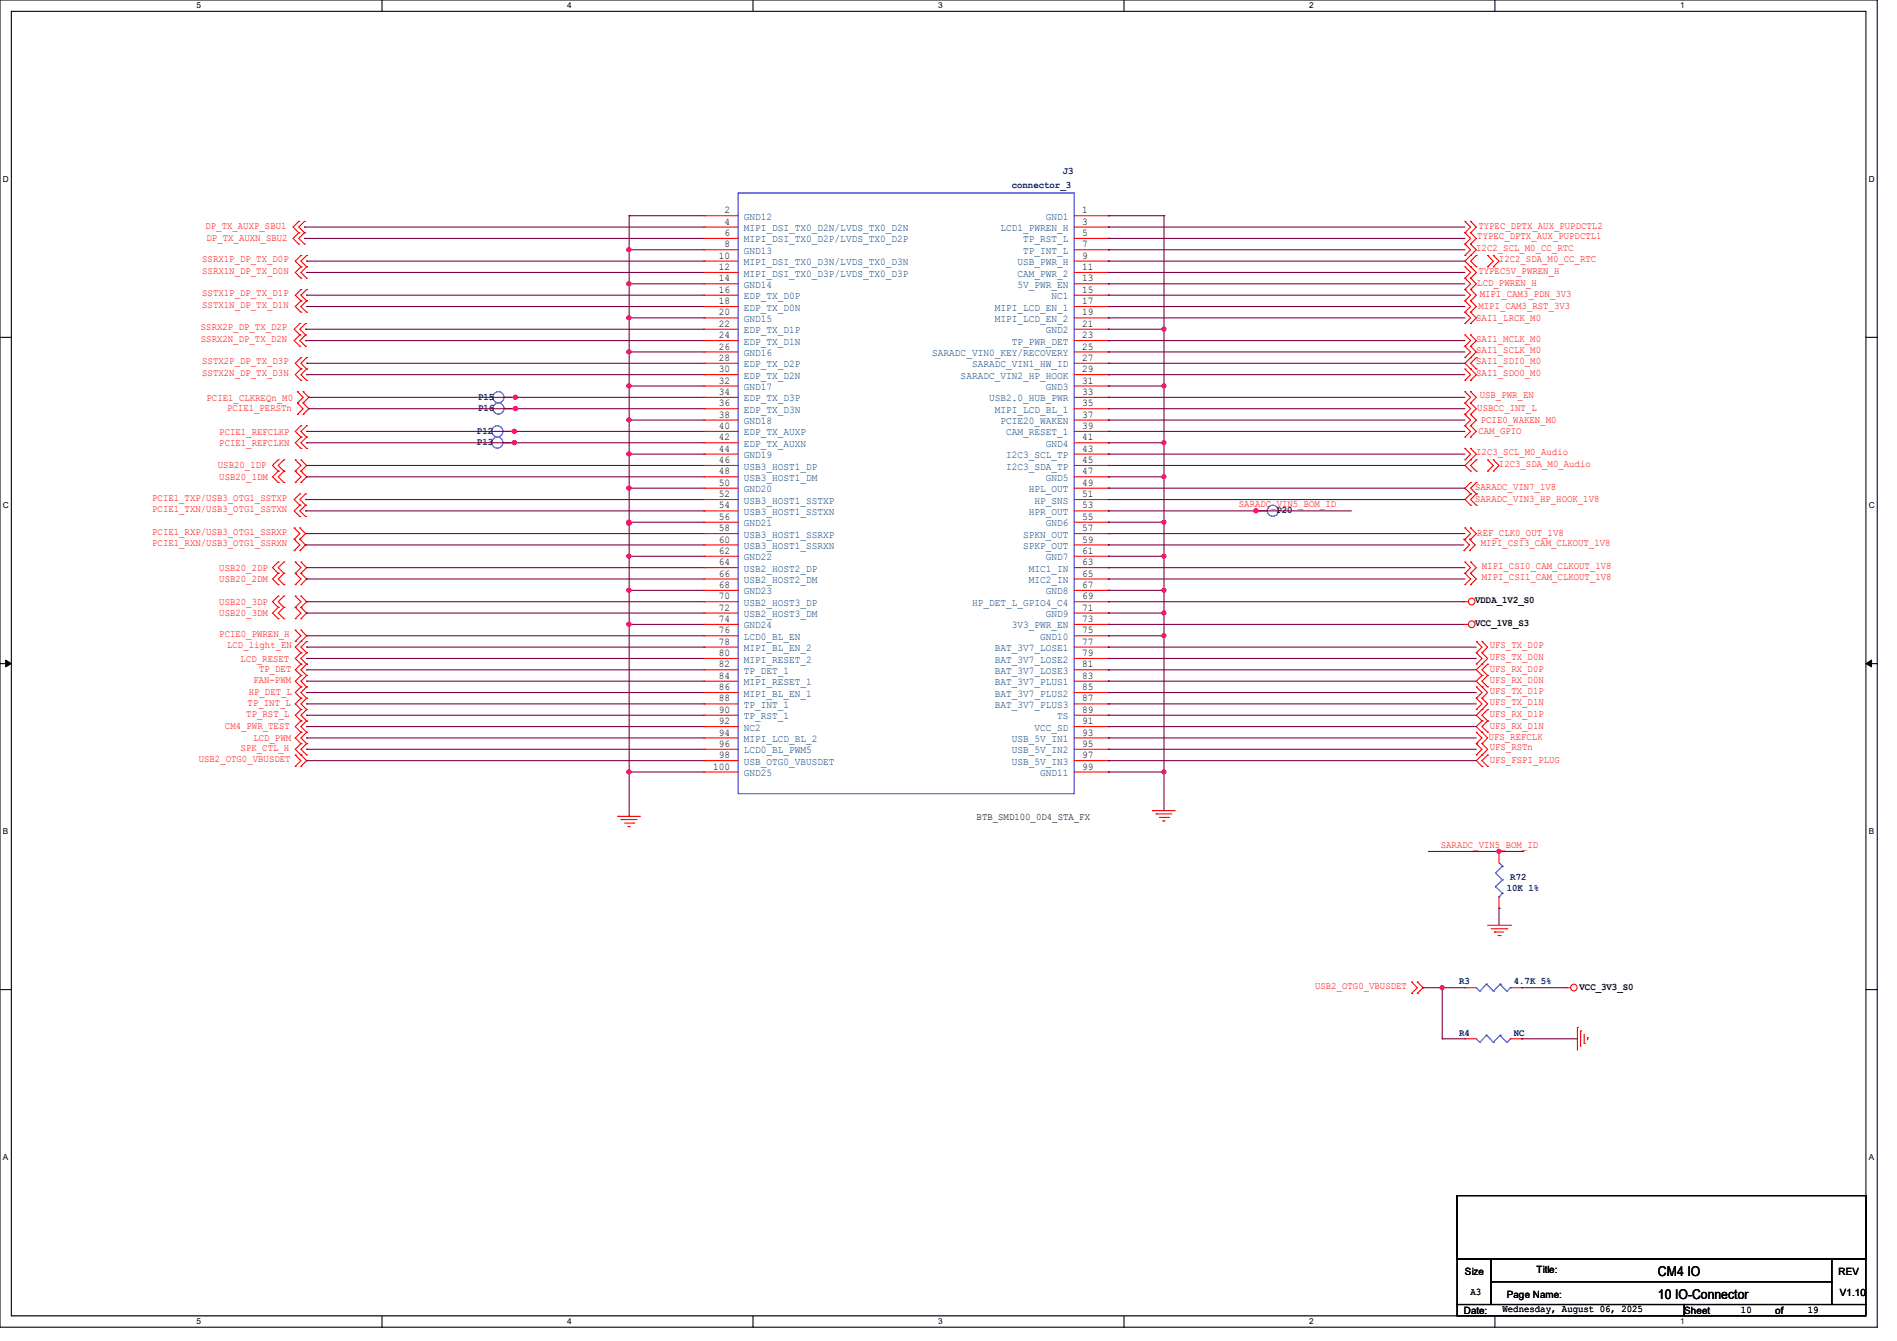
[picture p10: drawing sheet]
<svg xmlns="http://www.w3.org/2000/svg" width="297mm" height="210mm" viewBox="0 0 297 210" stroke-linecap="round" stroke-linejoin="round" font-family="sans-serif">
<path d="M0 0h293.9v207.9h-293.9zM1.8 1.8h290.3v204.3h-290.3z" fill="none" stroke="#000" stroke-width=".17"/>
<g fill="#fff">
<path d="M30.8 .2h.7v1.4h-.7z"/>
<path d="M30.8 206.2h.7v1.4h-.7z"/>
</g>
<path d="M59.8 0v1.8M59.8 206.1v1.8" fill="none" stroke="#000" stroke-width=".17"/>
<g fill="#fff">
<path d="M88.8 .2h.7v1.4h-.7z"/>
<path d="M88.8 206.2h.7v1.4h-.7z"/>
</g>
<path d="M117.9 0v1.8M117.9 206.1v1.8" fill="none" stroke="#000" stroke-width=".17"/>
<g fill="#fff">
<path d="M146.9 .2h.7v1.4h-.7z"/>
<path d="M146.9 206.2h.7v1.4h-.7z"/>
</g>
<path d="M176 0v1.8M176 206.1v1.8" fill="none" stroke="#000" stroke-width=".17"/>
<g fill="#fff">
<path d="M205 .2h.7v1.4h-.7z"/>
<path d="M205 206.2h.7v1.4h-.7z"/>
</g>
<path d="M234.1 0v1.8M234.1 206.1v1.8" fill="none" stroke="#000" stroke-width=".17"/>
<g fill="#fff">
<path d="M263.1 .2h.6v1.4h-.6z"/>
<path d="M263.1 206.2h.6v1.4h-.6z"/>
<path d="M.5 27.3h.9v1.4h-.9z"/>
<path d="M292.6 27.3h.9v1.4h-.9z"/>
<path d="M.5 78.4h.9v1.4h-.9z"/>
<path d="M292.6 78.4h.9v1.4h-.9z"/>
</g>
<path d="M0 52.8h1.8M292.1 52.8h1.8" fill="none" stroke="#000" stroke-width=".17"/>
<g fill="#fff">
<path d="M.5 129.5h.8v1.4h-.8z"/>
<path d="M292.6 129.5h.8v1.4h-.8z"/>
</g>
<path d="M0 103.9h1.8M292.1 103.9h1.8" fill="none" stroke="#000" stroke-width=".17"/>
<path d="M.9 103.4l.9 .5-.9 .5zM292.1 103.9l.9-.5v1z" fill="#000" stroke="#000" stroke-width=".16"/>
<g fill="#fff">
<path d="M.5 180.5h.8v1.4h-.8z"/>
<path d="M292.6 180.5h.8v1.4h-.8z"/>
</g>
<path d="M0 155h1.8M292.1 155h1.8M228.1 187.2h64v10h-64zM228.1 197.2h5.4v7.1h-5.4zM233.5 197.2h53.3v3.5h-53.3zM286.8 197.2h5.3v7.1h-5.3zM228.1 204.3h35.6v1.8h-35.6zM233.5 200.7h53.3v3.6h-53.3zM263.7 204.3h28.4v1.8h-28.4z" fill="none" stroke="#000" stroke-width=".17"/>
<g fill="none" stroke="#f00" stroke-width=".17">
<path d="M46.8 36.4h.1M46.8 34.7h.1M46.8 38.2h.1M46.8 34.7l-.9 .9 .9 .8M46.8 36.4l-.9 .9 .9 .9M47.7 36.4h.1M47.7 34.7h.1M47.7 38.2h.1M47.7 34.7l-.9 .9 .9 .8M47.7 36.4l-.9 .9 .9 .9M110.2 33.8h.1M110.2 35.6h.1"/>
<path d="M110.2 37.3h.1M110.2 39.1h.1M110.2 35.6h5.4M110.2 33.8h5.4M110.2 37.3h5.4M110.2 39.1h5.4M168.2 35.6h5.3M168.2 33.8h5.3M168.2 37.3h5.3M168.2 39.1h5.3M173.5 35.6h.1M173.5 37.3h.1"/>
<path d="M173.5 39.1h.1M173.5 33.8h.1M229.4 36.4h.1M229.4 38.2h.1M229.4 34.7h.1M229.4 36.4l.9 .9-.9 .9M229.4 34.7l.9 .9-.9 .8M229.4 38.2l.9 .9-.9 .9M230.3 36.4h.1M230.3 38.2h.1M230.3 34.7h.1M230.3 36.4l.8 .9-.8 .9"/>
<path d="M230.3 34.7l.8 .9-.8 .8M230.3 38.2l.8 .9-1.7 1.8 1.7 1.8-.8 .9M46.9 52.5h.1M46.9 50.7h.1M46.9 54.2h.1M46.9 50.7l-.8 .9 .8 .9M46.9 52.5l-.8 .8 .8 .9M47.1 57.8h.1M47.1 56h.1M47.1 59.6h.1M47.1 47.1h.1M47.1 45.3h.1"/>
<path d="M47.1 48.9h.1M47.1 41.8h.1M47.1 40h.1M47.1 43.6h.1M47.1 56l-.9 .9 .9 .9M47.1 57.8l-.9 .9 .9 .9M47.1 45.3l-.9 .9 .9 .9M47.1 47.1l-.9 .9 .9 .9M47.1 40l-.9 .9 .9 .9M47.1 41.8l-.9 .9 .9 .9M47.8 52.5h.1M47.8 50.7h.1"/>
<path d="M47.8 54.2h.1M47.8 50.7l-.9 .9 .9 .9M47.8 52.5l-.9 .8 .9 .9M48 57.8h.1M48 56h.1M48 59.6h.1M48 47.1h.1M48 45.3h.1M48 48.9h.1M48 41.8h.1M48 40h.1M48 43.6h.1"/>
<path d="M48 56l-.9 .9 .9 .9M48 57.8l-.9 .9 .9 .9M48 45.3l-.9 .9 .9 .9M48 47.1l-.9 .9 .9 .9M48 40l-.9 .9 .9 .9M48 41.8l-.9 .9 .9 .9M110.2 40.9h.1M110.2 42.7h.1M110.2 44.4h.1M110.2 46.2h.1M110.2 49.8h.1M110.2 51.6h.1"/>
<path d="M110.2 53.3h.1M110.2 55.1h.1M110.2 56.9h.1M110.2 58.7h.1M110.2 48h.1M110.2 40.9h5.4M110.2 42.7h5.4M110.2 44.4h5.4M110.2 46.2h5.4M110.2 48h5.4M110.2 49.8h5.4M110.2 51.6h5.4"/>
<path d="M110.2 53.3h5.4M110.2 55.1h5.4M110.2 56.9h5.4M110.2 58.7h5.4M168.2 40.9h5.3M168.2 42.7h5.3M168.2 44.4h5.3M168.2 46.2h5.3M168.2 48h5.3M168.2 49.8h5.3M168.2 51.6h5.3M168.2 53.3h5.3"/>
<path d="M168.2 55.1h5.3M168.2 56.9h5.3M168.2 58.7h5.3M173.5 40.9h.1M173.5 42.7h.1M173.5 44.4h.1M173.5 46.2h.1M173.5 48h.1M173.5 49.8h.1M173.5 51.6h.1M173.5 53.3h.1M173.5 55.1h.1"/>
<path d="M173.5 56.9h.1M173.5 58.7h.1M229.4 54.2h.1M229.4 56h.1M229.4 57.8h.1M229.4 59.6h.1M229.4 52.5h.1M229.4 48.9h.1M229.4 50.7h.1M229.4 45.3h.1M229.4 43.6h.1M229.4 40h.1"/>
<path d="M229.4 41.8h.1M229.4 47.1h.1M229.4 43.6l.9 .8-.9 .9M229.4 54.2l.9 .9-.9 .9M229.4 57.8l.9 .9-.9 .9M229.4 52.5l.9 .8-.9 .9M229.4 48.9l.9 .9-.9 .9M229.4 41.8l.9 .9-.9 .9M229.4 45.3l.9 .9-.9 .9M229.4 47.1l.9 .9-.9 .9M230.3 40h.1M230.3 41.8h.1"/>
<path d="M230.3 54.2h.1M230.3 56h.1M230.3 57.8h.1M230.3 59.6h.1M230.3 52.5h.1M230.3 48.9h.1M230.3 50.7h.1M230.3 45.3h.1M230.3 43.6h.1M230.3 47.1h.1M230.3 43.6l.8 .8-.8 .9M230.3 54.2l.8 .9-1.7 1.8 1.7 1.8-.8 .9"/>
<path d="M230.3 52.5l.8 .8-.8 .9M230.3 48.9l.8 .9-.8 .9M230.3 45.3l.8 .9-.8 .9M230.3 47.1l.8 .9-.8 .9M231.1 41.8h.1M231.1 40h.1M231.1 57.8h.1M231.1 56h.1M231.1 40l-.8 .9 .8 .9M231.1 56l-.8 .9 .8 .9M232.9 41.8h.1M232.9 40h.1"/>
<path d="M232.9 40l.9 .9-.9 .9M233.8 41.8h.1M233.8 40h.1M233.8 40l.9 .9-.9 .9M43.6 73.8h.1M43.6 72h.1M43.6 75.6h.1M43.6 72l-.9 .9 .9 .9M43.6 73.8l-.9 .9 .9 .9M44.4 73.8h.1M44.4 72h.1M44.4 75.6h.1"/>
<path d="M44.4 72l-.8 .9 .8 .9M44.4 73.8l-.8 .9 .8 .9M46.2 73.8h.1M46.2 72h.1M46.2 75.6h.1M46.2 72l.9 .9-.9 .9M46.2 73.8l.9 .9-.9 .9M46.6 63.1h.1M46.6 61.3h.1M46.6 64.9h.1M46.6 61.3l.9 .9-.9 .9M46.6 63.1l.9 .9-.9 .9"/>
<path d="M46.9 79.1h.1M46.9 77.3h.1M46.9 77.3l-.8 .9 .8 .9M46.9 79.1l-.8 .9 .8 .9M47.1 68.5h.1M47.1 66.7h.1M47.1 70.2h.1M47.1 72h.1M47.1 73.8h.1M47.1 75.6h.1M47.1 66.7l-.9 .9 .9 .9M47.1 68.5l-.9 .8 .9 .9"/>
<path d="M47.1 72l.9 .9-.9 .9M47.1 73.8l.9 .9-.9 .9M47.5 61.3h.1M47.5 63.1h.1M47.5 64.9h.1M47.5 61.3l.8 .9-.8 .9M47.5 63.1l.8 .9-.8 .9M47.8 79.1h.1M47.8 77.3h.1M47.8 77.3l-.9 .9 .9 .9M47.8 79.1l-.9 .9 .9 .9M48 68.5h.1"/>
<path d="M48 66.7h.1M48 70.2h.1M48 66.7l-.9 .9 .9 .9M48 68.5l-.9 .8 .9 .9M78.8 67.6h1.8M78.8 69.3h1.8M79 64h1.7M79 62.2h1.7M80.6 67.6h.1M80.6 69.3h.1M80.7 64h.1M80.7 62.2h.1"/>
<path d="M110.2 60.5h.1M110.2 62.2h.1M110.2 64h.1M110.2 65.8h.1M110.2 67.6h.1M110.2 69.3h.1M110.2 71.1h.1M110.2 72.9h.1M110.2 74.7h.1M110.2 76.5h.1M110.2 78.2h.1M110.2 67.6h5.4"/>
<path d="M110.2 64h5.4M110.2 69.3h5.4M110.2 60.5h5.4M110.2 62.2h5.4M110.2 65.8h5.4M110.2 71.1h5.4M110.2 72.9h5.4M110.2 74.7h5.4M110.2 76.5h5.4M110.2 78.2h5.4M168.2 67.6h5.3M168.2 64h5.3"/>
<path d="M168.2 69.3h5.3M168.2 60.5h5.3M168.2 62.2h5.3M168.2 65.8h5.3M168.2 71.1h5.3M168.2 72.9h5.3M168.2 74.7h5.3M168.2 76.5h5.3M168.2 78.2h5.3M173.5 60.5h.1M173.5 62.2h.1M173.5 64h.1"/>
<path d="M173.5 65.8h.1M173.5 67.6h.1M173.5 69.3h.1M173.5 71.1h.1M173.5 72.9h.1M173.5 74.7h.1M173.5 76.5h.1M173.5 78.2h.1M229.4 63.1h.1M229.4 61.3h.1M229.4 66.7h.1M229.4 64.9h.1"/>
<path d="M229.4 68.5h.1M229.4 72h.1M229.4 70.2h.1M229.4 61.3l.9 .9-.9 .9M229.4 64.9l.9 .9-.9 .9M229.4 63.1l.9 .9-.9 .9M229.4 66.7l.9 .9-.9 .9M229.4 70.2l.9 .9-.9 .9M230.3 63.1h.1M230.3 61.3h.1M230.3 66.7h.1M230.3 64.9h.1"/>
<path d="M230.3 68.5h.1M230.3 77.3h.1M230.3 79.1h.1M230.3 72h.1M230.3 70.2h.1M230.3 73.8h.1M230.3 75.6h.1M230.3 61.3l.8 .9-.8 .9M230.3 64.9l.8 .9-.8 .9M230.3 63.1l.8 .9-.8 .9M230.3 66.7l.8 .9-.8 .9M230.3 77.3l-.9 .9 .9 .9"/>
<path d="M230.3 70.2l.8 .9-1.7 1.8 .9 .9M230.3 75.6l-.9 .9 .9 .8M231.1 79.1h.1M231.1 77.3h.1M231.1 73.8h.1M231.1 72h.1M231.1 75.6h.1M231.1 77.3l-.8 .9 .8 .9M231.1 72l-.8 .9 .8 .9M231.1 75.6l-.8 .9 .8 .8M232.9 73.8h.1M232.9 72h.1"/>
<path d="M232.9 72l.9 .9-.9 .9M233.8 73.8h.1M233.8 72h.1M233.8 72l.9 .9-.9 .9M43.6 88h.1M43.6 89.8h.1M43.6 91.6h.1M43.6 93.3h.1M43.6 95.1h.1M43.6 96.9h.1M43.6 93.3l-.9 .9 .9 .9M43.6 88l-.9 .9 .9 .9"/>
<path d="M43.6 95.1l-.9 .9 .9 .9M43.6 89.8l-.9 .9 .9 .9M44.4 88h.1M44.4 89.8h.1M44.4 91.6h.1M44.4 93.3h.1M44.4 95.1h.1M44.4 96.9h.1M44.4 88l-.8 .9 .8 .9M44.4 93.3l-.8 .9 .8 .9M44.4 89.8l-.8 .9 .8 .9M44.4 95.1l-.8 .9 .8 .9"/>
<path d="M46.1 84.5h.1M46.1 82.7h.1M46.1 86.2h.1M46.1 82.7l.8 .9-.8 .9M46.1 84.5l.8 .8-.8 .9M46.2 88h.1M46.2 89.8h.1M46.2 91.6h.1M46.2 93.3h.1M46.2 95.1h.1M46.2 96.9h.1M46.2 98.7h.1"/>
<path d="M46.2 88l.9 .9-.9 .9M46.2 89.8l.9 .9-.9 .9M46.2 93.3l.9 .9-.9 .9M46.2 95.1l.9 .9-.9 .9M46.2 98.7l.9 .9-.9 .9M46.9 80.9h.1M46.9 82.7h.1M46.9 84.5h.1M46.9 86.2h.1M46.9 82.7l.9 .9-.9 .9M46.9 84.5l.9 .8-.9 .9M47.1 89.8h.1"/>
<path d="M47.1 88h.1M47.1 91.6h.1M47.1 95.1h.1M47.1 93.3h.1M47.1 96.9h.1M47.1 98.7h.1M47.1 98.7l.9 .9-1.8 1.7 .9 .9M47.1 88l.9 .9-.9 .9M47.1 89.8l.9 .9-.9 .9M47.1 95.1l.9 .9-.9 .9M47.1 93.3l.9 .9-.9 .9M47.8 80.9h.1"/>
<path d="M110.2 80h.1M110.2 81.8h.1M110.2 83.6h.1M110.2 85.3h.1M110.2 87.1h.1M110.2 88.9h.1M110.2 90.7h.1M110.2 92.5h.1M110.2 94.2h.1M110.2 96h.1M110.2 97.8h.1M110.2 99.6h.1"/>
<path d="M110.2 97.8h5.4M110.2 94.2h5.4M110.2 80h5.4M110.2 81.8h5.4M110.2 83.6h5.4M110.2 85.3h5.4M110.2 87.1h5.4M110.2 88.9h5.4M110.2 90.7h5.4M110.2 92.5h5.4M110.2 96h5.4M110.2 99.6h5.4"/>
<path d="M168.2 97.8h5.3M168.2 94.2h5.3M168.2 80h5.3M168.2 81.8h5.3M168.2 83.6h5.3M168.2 85.3h5.3M168.2 87.1h5.3M168.2 88.9h5.3M168.2 90.7h5.3M168.2 92.5h5.3M168.2 96h5.3M168.2 99.6h5.3"/>
<path d="M173.5 80h.1M173.5 81.8h.1M173.5 83.6h.1M173.5 85.3h.1M173.5 87.1h.1M173.5 88.9h.1M173.5 90.7h.1M173.5 92.5h.1M173.5 94.2h.1M173.5 96h.1M173.5 97.8h.1M173.5 99.6h.1"/>
<path d="M196.6 80h.1M196.6 80h1.8M229.2 97.8h.1M229.2 94.2h.1M229.2 86.2h.1M229.2 84.5h.1M229.2 97.8h.7M229.2 94.2h.7M229.2 84.5l.9 .8-.9 .9M229.4 89.8h.1M229.4 88h.1M229.4 91.6h.1"/>
<path d="M229.4 84.5h.1M229.4 82.7h.1M229.4 88l.9 .9-.9 .9M229.4 89.8l.9 .9-.9 .9M229.4 82.7l.9 .9-.9 .9M230.1 86.2h.1M230.1 84.5h.1M230.1 84.5l.9 .8-.9 .9M230.3 89.8h.1M230.3 88h.1M230.3 91.6h.1M230.3 84.5h.1"/>
<path d="M230.3 82.7h.1M230.3 88l.8 .9-.8 .9M230.3 89.8l.8 .9-.8 .9M230.3 82.7l.8 .9-.8 .9M46.2 118.2h.1M46.2 100.5h.1M46.2 118.2l.9 .9-.9 .9M47.1 102.2h.1M47.1 100.5h.1M47.1 118.2h.1M47.1 112.9h.1M47.1 111.1h.1"/>
<path d="M47.1 104h.1M47.1 116.5h.1M47.1 114.7h.1M47.1 109.3h.1M47.1 105.8h.1M47.1 107.6h.1M47.1 116.5l-.9 .8 1.8 1.8-.9 .9M47.1 111.1l-.9 .9 .9 .9M47.1 102.2l-.9 .9 .9 .9M47.1 114.7l-.9 .9 .9 .9M47.1 109.3l-.9 .9 .9 .9M47.1 104l-.9 .9 .9 .9"/>
<path d="M47.1 105.8l-.9 .9 .9 .9M47.1 112.9l-.9 .9 .9 .9M47.1 107.6l-.9 .9 .9 .8M48 102.2h.1M48 100.5h.1M48 112.9h.1M48 111.1h.1M48 104h.1M48 116.5h.1M48 114.7h.1M48 109.3h.1M48 118.2h.1"/>
<path d="M48 105.8h.1M48 107.6h.1M48 100.5l-.9 .8 .9 .9M48 111.1l-.9 .9 .9 .9M48 102.2l-.9 .9 .9 .9M48 114.7l-.9 .9 .9 .9M48 109.3l-.9 .9 .9 .9M48 116.5l-.9 .8 .9 .9M48 104l-.9 .9 .9 .9M48 105.8l-.9 .9 .9 .9M48 112.9l-.9 .9 .9 .9M48 107.6l-.9 .9 .9 .8"/>
<path d="M110.2 101.3h.1M110.2 103.1h.1M110.2 104.9h.1M110.2 106.7h.1M110.2 108.5h.1M110.2 110.2h.1M110.2 112h.1M110.2 113.8h.1M110.2 115.6h.1M110.2 117.3h.1M110.2 119.1h.1M110.2 101.3h5.4"/>
<path d="M110.2 103.1h5.4M110.2 104.9h5.4M110.2 106.7h5.4M110.2 108.5h5.4M110.2 110.2h5.4M110.2 112h5.4M110.2 113.8h5.4M110.2 115.6h5.4M110.2 117.3h5.4M110.2 119.1h5.4M168.2 101.3h5.3M168.2 103.1h5.3"/>
<path d="M168.2 104.9h5.3M168.2 106.7h5.3M168.2 108.5h5.3M168.2 110.2h5.3M168.2 112h5.3M168.2 113.8h5.3M168.2 115.6h5.3M168.2 117.3h5.3M168.2 119.1h5.3M173.5 101.3h.1M173.5 103.1h.1M173.5 104.9h.1"/>
<path d="M173.5 106.7h.1M173.5 108.5h.1M173.5 110.2h.1M173.5 112h.1M173.5 113.8h.1M173.5 115.6h.1M173.5 117.3h.1M173.5 119.1h.1M231.1 102.2h.1M231.1 100.5h.1M231.1 104h.1M231.1 109.3h.1"/>
<path d="M231.1 107.6h.1M231.1 111.1h.1M231.1 118.2h.1M231.1 116.5h.1M231.1 114.7h.1M231.1 100.5l.9 .8-.9 .9M231.1 102.2l.9 .9-.9 .9M231.1 107.6l.9 .9-.9 .8M231.1 109.3l.9 .9-.9 .9M231.1 116.5l.9 .8-.9 .9M231.1 114.7l.9 .9-.9 .9M232 102.2h.1"/>
<path d="M232 100.5h.1M232 104h.1M232 105.8h.1M232 109.3h.1M232 107.6h.1M232 111.1h.1M232 112.9h.1M232 114.7h.1M232 118.2h.1M232 116.5h.1M232 100.5l.9 .8-.9 .9M232 102.2l.9 .9-1.8 1.8 .9 .9"/>
<path d="M232 105.8l-.9 .9 1.8 1.8-.9 .8M232 109.3l.9 .9-1.8 1.8 .9 .9M232 112.9l-.9 .9 1.8 1.8-.9 .9M232 116.5l.9 .8-1.8 1.8 .9 .9M232.9 105.8h.1M232.9 104h.1M232.9 107.6h.1M232.9 112.9h.1M232.9 111.1h.1M232.9 114.7h.1M232.9 118.2h.1M232.9 104l-.9 .9 .9 .9"/>
<path d="M232.9 105.8l-.9 .9 .9 .9M232.9 111.1l-.9 .9 .9 .9M232.9 112.9l-.9 .9 .9 .9M232.9 118.2l-.9 .9 .9 .9M46.2 120h.1M47.1 120h.1M96.7 127.8h.1M96.7 127.8h3.6M97.2 128.4h.1M97.2 128.4h2.5M97.8 128.9h1.4M98.3 129.5h.1"/>
<path d="M98.3 129.5h.4M99.2 128.9h.1M110.2 120.9h.1M110.2 120.9h5.4M168.2 120.9h5.3M173.5 120.9h.1M180.5 127h.1M180.5 127h3.5M181 127.5h.1M181 127.5h2.5M181.5 128h1.5M182.1 128.6h.1"/>
<path d="M182.1 128.6h.3M183 128h.1M232 120h.1M232.9 120h.1M234.7 133.3h.1M234.7 133.3v1.8M221 155.6h.1M221 153.8h.1M221 153.8l.9 .9-.9 .9M221.9 153.8h.1M221.9 155.6h.1M221.9 153.8l.9 .9-.9 .9"/>
<path d="M229.4 154.7h.1M229.4 154.7h1.7M232.9 144.9h3.6M233.5 145.5h2.4M234 146h.1M234 146h1.4M234.5 146.5h.4M234.7 142.2h.1M234.7 140.5v1.7M234.9 146.5h.1M235.9 145.5h.1M236.5 144.9h.1"/>
<path d="M236.5 154.7h1.8M238.3 154.7h.1M245.2 154.7h.1M245.2 154.7h.7M229.4 162.7h.1M229.4 162.7h1.7M236.5 162.7h1.8M238.3 162.7h.1M247 160.9h.1M247 160.9v3.6M247.5 161.5h.1M247.5 161.5v2.4"/>
<path d="M248 163.4h.1M248 162v1.4M248.6 162.5h.1M248.6 162.5v.4"/>
<circle cx="230.4" cy="94.2" r=".52"/>
<circle cx="230.4" cy="97.8" r=".52"/>
<circle cx="246.4" cy="154.7" r=".52"/>
</g>
<g fill="none" stroke="#00f" stroke-width=".17">
<path d="M115.6 30.2h52.6v94.1h-52.6zM234.1 136.7h.1M234.1 138.9h.1M234.1 136.7l1.1 1.1M234.1 138.9l1.1 1M234.7 135.1l.5 .6M235.2 135.7h.1M235.2 137.8h.1M235.2 139.9h.1M235.2 135.7l-1.1 1M235.2 137.8l-1.1 1.1M235.2 139.9l-.5 .6"/>
<path d="M231.1 154.7l.6 .5M231.7 155.2h.1M232.7 154.1h.1M232.7 154.1l-1 1.1M232.7 154.1l1.1 1.1M233.8 155.2h.1M234.7 140.5h.1M234.9 154.1h.1M234.9 154.1l-1.1 1.1M234.9 154.1l1 1.1M235.9 155.2h.1M236.5 154.7h.1"/>
<path d="M236.5 154.7l-.6 .5M231.1 162.7l.6 .5M231.7 163.2h.1M232.7 162.1h.1M232.7 162.1l-1 1.1M232.7 162.1l1.1 1.1M233.8 163.2h.1M234.9 162.1h.1M234.9 162.1l-1.1 1.1M234.9 162.1l1 1.1M235.9 163.2h.1M236.5 162.7h.1"/>
<path d="M236.5 162.7l-.6 .5"/>
<circle cx="77.9" cy="67.5" r=".87"/>
<circle cx="77.9" cy="69.3" r=".87"/>
<circle cx="78" cy="64" r=".87"/>
<circle cx="78" cy="62.2" r=".87"/>
<circle cx="199.3" cy="80" r=".87"/>
</g>
<g fill="none" stroke="#800040" stroke-width=".17">
<path d="M47.7 35.6h.1M47.7 37.3h.1M47.7 37.3h62.5M47.7 35.6h62.5M98.5 33.8h.1M98.5 39.1h.1M98.5 33.8v94M98.5 39.1h11.7M98.5 33.8h11.7M173.5 39.1h.1M173.5 37.3h.1M173.5 35.6h.1"/>
<path d="M173.5 33.8h.1M173.5 39.1h55.9M173.5 37.3h55.9M173.5 35.6h55.9M173.5 33.8h8.7M182.2 33.8h.1M182.2 33.8v93.2M47.8 51.6h.1M47.8 53.3h.1M47.8 51.6h62.4M47.8 53.3h62.4M48 40.9h.1"/>
<path d="M48 42.7h.1M48 46.2h.1M48 48h.1M48 56.9h.1M48 58.7h.1M48 42.7h62.2M48 56.9h62.2M48 48h62.2M48 40.9h62.2M48 46.2h62.2M48 58.7h62.2M98.5 44.4h.1"/>
<path d="M98.5 49.8h.1M98.5 55.1h.1M98.5 44.4h11.7M98.5 55.1h11.7M98.5 49.8h11.7M173.5 42.7h.1M173.5 44.4h.1M173.5 56.9h.1M173.5 55.1h.1M173.5 49.8h.1M173.5 48h.1M173.5 51.6h.1"/>
<path d="M173.5 58.7h.1M173.5 53.3h.1M173.5 46.2h.1M173.5 40.9h.1M173.5 42.7h55.9M173.5 44.4h55.9M173.5 56.9h55.9M173.5 55.1h55.9M173.5 49.8h55.9M173.5 48h55.9M173.5 40.9h55.9M173.5 46.2h55.9"/>
<path d="M173.5 51.6h8.7M173.5 53.3h55.9M173.5 58.7h55.9M182.2 51.6h.1M47.8 78.2h.1M47.8 78.2h62.4M48 72.9h.1M48 74.7h.1M48 67.6h.1M48 69.3h.1M48 67.6h62.2M48 72.9h62.2"/>
<path d="M48 69.3h62.2M48 74.7h62.2M48.3 62.2h.1M48.3 64h.1M48.3 64h61.9M48.3 62.2h61.9M80.6 67.6h.1M80.6 69.3h.1M80.7 62.2h.1M80.7 64h.1M98.5 71.1h.1M98.5 60.5h.1"/>
<path d="M98.5 65.8h.1M98.5 76.5h.1M98.5 65.8h11.7M98.5 76.5h11.7M98.5 60.5h11.7M98.5 71.1h11.7M173.5 64h.1M173.5 65.8h.1M173.5 67.6h.1M173.5 72.9h.1M173.5 76.5h.1M173.5 60.5h.1"/>
<path d="M173.5 69.3h.1M173.5 74.7h.1M173.5 78.2h.1M173.5 62.2h.1M173.5 71.1h.1M173.5 64h55.9M173.5 65.8h55.9M173.5 67.6h55.9M173.5 72.9h55.9M173.5 76.5h55.9M173.5 60.5h8.7M173.5 69.3h8.7"/>
<path d="M173.5 71.1h55.9M173.5 74.7h8.7M173.5 78.2h55.9M173.5 62.2h55.9M182.2 69.3h.1M182.2 74.7h.1M182.2 60.5h.1M47.8 80h.1M47.8 83.6h.1M47.8 85.3h.1M47.8 80h62.4M47.8 83.6h62.4"/>
<path d="M47.8 85.3h62.4M48 94.2h.1M48 96h.1M48 99.6h.1M48 88.9h.1M48 90.7h.1M48 88.9h62.2M48 90.7h62.2M48 94.2h62.2M48 96h62.2M48 99.6h62.2M98.3 82h.1"/>
<path d="M98.3 82h.2M98.5 97.8h.1M98.5 81.8h.1M98.5 87.1h.1M98.5 92.5h.1M98.5 82h.1M98.5 81.8h11.7M98.5 87.1h11.7M98.5 92.5h11.7M98.5 97.8h11.7M173.5 83.6h.1M173.5 88.9h.1"/>
<path d="M173.5 90.7h.1M173.5 81.8h.1M173.5 87.1h.1M173.5 92.5h.1M173.5 96h.1M173.5 99.6h.1M173.5 97.8h.1M173.5 94.2h.1M173.5 85.3h.1M173.5 80h.1M173.5 80h38.1M173.5 83.6h55.9"/>
<path d="M173.5 88.9h55.9M173.5 90.7h55.9M173.5 81.8h8.7M173.5 85.3h55.7M173.5 87.1h8.7M173.5 92.5h8.7M173.5 94.2h55.7M173.5 96h8.7M173.5 97.8h55.7M173.5 99.6h8.7M182.2 96h.1M182.2 81.8h.1"/>
<path d="M182.2 87.1h.1M182.2 92.5h.1M182.2 99.6h.1M196.6 80h.1M48 115.6h.1M48 119.1h.1M48 104.9h.1M48 108.5h.1M48 106.7h.1M48 117.3h.1M48 113.8h.1M48 101.3h.1"/>
<path d="M48 103.1h.1M48 110.2h.1M48 112h.1M48 115.6h62.2M48 119.1h62.2M48 104.9h62.2M48 108.5h62.2M48 106.7h62.2M48 117.3h62.2M48 113.8h62.2M48 110.2h62.2M48 103.1h62.2"/>
<path d="M48 101.3h62.2M48 112h62.2M173.5 119.1h.1M173.5 110.2h.1M173.5 106.7h.1M173.5 103.1h.1M173.5 101.3h.1M173.5 104.9h.1M173.5 108.5h.1M173.5 117.3h.1M173.5 112h.1M173.5 113.8h.1"/>
<path d="M173.5 115.6h.1M173.5 115.6h57.6M173.5 119.1h57.6M173.5 104.9h57.6M173.5 108.5h57.6M173.5 106.7h57.6M173.5 117.3h57.6M173.5 113.8h57.6M173.5 110.2h57.6M173.5 103.1h57.6M173.5 101.3h57.6M173.5 112h57.6"/>
<path d="M98.5 120.9h.1M98.5 120.9h11.7M173.5 120.9h.1M173.5 120.9h8.7M182.2 120.9h.1M223.7 133.3h.1M223.7 133.3h14.9M234.7 133.3h.1M222.8 154.7h.1M222.8 154.7h6.6M225.8 154.7h.1M225.8 154.7v8"/>
<path d="M234.7 142.2h.1M234.7 142.2v2.7M238.3 154.7h.1M238.3 154.7h6.9M225.8 162.7h.1M225.8 162.7h3.6M238.3 162.7h.1M238.3 162.7h8.7"/>
</g>
<g fill="#f0f" stroke="#f0f" stroke-width=".17">
<circle cx="182.2" cy="60.4" r=".32"/>
<circle cx="182.2" cy="51.5" r=".32"/>
<circle cx="98.5" cy="120.9" r=".33"/>
<circle cx="98.5" cy="97.8" r=".33"/>
<circle cx="98.5" cy="44.4" r=".33"/>
<circle cx="98.5" cy="39.1" r=".33"/>
<circle cx="98.5" cy="55.1" r=".33"/>
<circle cx="98.5" cy="49.8" r=".33"/>
<circle cx="98.5" cy="60.4" r=".33"/>
<circle cx="98.5" cy="71.1" r=".33"/>
<circle cx="98.5" cy="65.8" r=".33"/>
<circle cx="98.5" cy="81.8" r=".33"/>
<circle cx="98.5" cy="76.4" r=".33"/>
<circle cx="98.5" cy="87.1" r=".33"/>
<circle cx="182.2" cy="87.1" r=".32"/>
<circle cx="182.2" cy="96" r=".32"/>
<circle cx="182.2" cy="92.4" r=".32"/>
<circle cx="182.2" cy="120.9" r=".32"/>
<circle cx="182.2" cy="99.5" r=".32"/>
<circle cx="98.5" cy="82" r=".33"/>
<circle cx="80.5" cy="67.5" r=".33"/>
<circle cx="80.5" cy="69.3" r=".33"/>
<circle cx="98.5" cy="92.4" r=".33"/>
<circle cx="182.2" cy="81.8" r=".32"/>
<circle cx="182.2" cy="74.7" r=".32"/>
<circle cx="182.2" cy="69.3" r=".32"/>
<circle cx="80.7" cy="62.2" r=".33"/>
<circle cx="80.7" cy="64" r=".33"/>
<circle cx="196.6" cy="80" r=".33"/>
<circle cx="225.8" cy="154.7" r=".32"/>
<circle cx="234.7" cy="133.3" r=".32"/>
</g>
<g font-size="2.1">
<text x="259.6" y="203.4">10 IO-Connector</text>
<text x="259.6" y="199.9">CM4 IO</text>
</g>
<g font-size="1.6" fill="#000080">
<text x="158.4" y="29.4">connector_3</text>
<text x="166.4" y="27.2">J3</text>
<text x="74.8" y="64.4">P16</text>
<text x="74.8" y="62.6">P15</text>
<text x="74.7" y="67.9">P12</text>
<text x="74.7" y="69.7">P13</text>
<text x="199.9" y="80.4">P20</text>
<text x="236.5" y="137.8">R72</text>
<text x="235.9" y="139.6">10K 1%</text>
<text x="228.5" y="154.2">R3</text>
<text x="237" y="154.2">4.7K 5%</text>
<text x="228.5" y="162.2">R4</text>
<text x="237" y="162.2">NC</text>
</g>
<g font-size="1.6" fill="#f00">
<text x="32.2" y="35.9">DP_TX_AUXP_SBU1</text>
<text x="231.5" y="35.9">TYPEC_DPTX_AUX_PUPDCTL2</text>
<text x="31.7" y="41.1">SSRX1P_DP_TX_D0P</text>
<text x="32.3" y="37.7">DP_TX_AUXN_SBU2</text>
<text x="231.1" y="39.3">I2C2_SCL_M0_CC_RTC</text>
<text x="231.3" y="37.5">TYPEC_DPTX_AUX_PUPDCTL1</text>
<text x="234.7" y="41.1">I2C2_SDA_M0_CC_RTC</text>
<text x="31.7" y="46.4">SSTX1P_DP_TX_D1P</text>
<text x="31.7" y="42.8">SSRX1N_DP_TX_D0N</text>
<text x="231.3" y="44.8">LCD_PWREN_H</text>
<text x="231.5" y="42.8">TYPEC5V_PWREN_H</text>
<text x="231.7" y="46.6">MIPI_CAM3_PDN_3V3</text>
<text x="31.5" y="51.7">SSRX2P_DP_TX_D2P</text>
<text x="31.5" y="53.5">SSRX2N_DP_TX_D2N</text>
<text x="31.7" y="48.2">SSTX1N_DP_TX_D1N</text>
<text x="231.1" y="53.5">SAI1_MCLK_M0</text>
<text x="231.1" y="50.3">SAI1_LRCK_M0</text>
<text x="231.5" y="48.3">MIPI_CAM3_RST_3V3</text>
<text x="31.7" y="57.1">SSTX2P_DP_TX_D3P</text>
<text x="31.7" y="58.8">SSTX2N_DP_TX_D3N</text>
<text x="231.1" y="55.3">SAI1_SCLK_M0</text>
<text x="231.1" y="58.8">SAI1_SDO0_M0</text>
<text x="231.1" y="57.1">SAI1_SDI0_M0</text>
<text x="32.3" y="62.7">PCIE1_CLKREQn_M0</text>
<text x="35.6" y="64.3">PCIE1_PERSTn</text>
<text x="231.3" y="64.3">USBCC_INT_L</text>
<text x="231.7" y="62.4">USB_PWR_EN</text>
<text x="34.3" y="68.1">PCIE1_REFCLKP</text>
<text x="34.3" y="69.8">PCIE1_REFCLKN</text>
<text x="231.1" y="71.3">I2C3_SCL_M0_Audio</text>
<text x="231.5" y="67.9">CAM_GPIO</text>
<text x="231.9" y="66.3">PCIE0_WAKEN_M0</text>
<text x="34.1" y="73.2">USB20_1DP</text>
<text x="34.3" y="75.2">USB20_1DM</text>
<text x="231" y="76.8">SARADC_VIN7_1V8</text>
<text x="234.7" y="73.1">I2C3_SDA_M0_Audio</text>
<text x="23.8" y="78.4">PCIE1_TXP/USB3_OTG1_SSTXP</text>
<text x="23.8" y="80.2">PCIE1_TXN/USB3_OTG1_SSTXN</text>
<text x="23.8" y="83.7">PCIE1_RXP/USB3_OTG1_SSRXP</text>
<text x="194" y="79.5">SARADC_VIN5_BOM_ID</text>
<text x="231" y="78.6">SARADC_VIN3_HP_HOOK_1V8</text>
<text x="231.3" y="83.9">REF_CLK0_OUT_1V8</text>
<text x="23.8" y="85.5">PCIE1_RXN/USB3_OTG1_SSRXN</text>
<text x="34.3" y="89.4">USB20_2DP</text>
<text x="231.9" y="85.5">MIPI_CSI3_CAM_CLKOUT_1V8</text>
<text x="232" y="89.1">MIPI_CSI0_CAM_CLKOUT_1V8</text>
<text x="34.3" y="91.2">USB20_2DM</text>
<text x="34.3" y="94.7">USB20_3DP</text>
<text x="232" y="90.8">MIPI_CSI1_CAM_CLKOUT_1V8</text>
<text x="34.3" y="96.5">USB20_3DM</text>
<text x="34.3" y="99.7">PCIE0_PWREN_H</text>
<text x="35.6" y="101.5">LCD_light_EN</text>
<text x="233.3" y="101.5">UFS_TX_D0P</text>
<text x="37.7" y="103.6">LCD_RESET</text>
<text x="39.7" y="107">FAN-PWM</text>
<text x="40.6" y="105.2">TP_DET</text>
<text x="233.3" y="105.2">UFS_RX_D0P</text>
<text x="233.3" y="103.3">UFS_TX_D0N</text>
<text x="233.3" y="107">UFS_RX_D0N</text>
<text x="38.6" y="112.3">TP_RST_L</text>
<text x="38.8" y="110.6">TP_INT_L</text>
<text x="38.9" y="108.8">HP_DET_L</text>
<text x="233.3" y="108.6">UFS_TX_D1P</text>
<text x="233.3" y="110.4">UFS_TX_D1N</text>
<text x="233.3" y="112.3">UFS_RX_D1P</text>
<text x="31.1" y="119.3">USB2_OTG0_VBUSDET</text>
<text x="35.2" y="114.1">CM4_PWR_TEST</text>
<text x="37.7" y="117.7">SPK_CTL_H</text>
<text x="39.7" y="116.1">LCD_PWM</text>
<text x="233.1" y="115.9">UFS_REFCLK</text>
<text x="233.3" y="114.1">UFS_RX_D1N</text>
<text x="233.3" y="117.5">UFS_RSTn</text>
<text x="233.3" y="119.5">UFS_FSPI_PLUG</text>
<text x="225.6" y="132.8">SARADC_VIN5_BOM_ID</text>
<text x="205.9" y="154.9">USB2_OTG0_VBUSDET</text>
</g>
<g font-size="1.6">
<text x="113.5" y="33.4">2</text>
<text x="113.5" y="35.2">4</text>
<text x="169.4" y="35.2">3</text>
<text x="169.4" y="33.4">1</text>
<text x="112.6" y="40.5">10</text>
<text x="113.5" y="37">6</text>
<text x="113.5" y="38.7">8</text>
<text x="169.4" y="37">5</text>
<text x="169.4" y="38.7">7</text>
<text x="169.4" y="40.5">9</text>
<text x="112.6" y="42.3">12</text>
<text x="112.6" y="44.1">14</text>
<text x="112.6" y="45.8">16</text>
<text x="112.6" y="47.6">18</text>
<text x="169.4" y="42.3">11</text>
<text x="169.4" y="44.1">13</text>
<text x="169.4" y="45.8">15</text>
<text x="169.4" y="47.6">17</text>
<text x="112.6" y="49.4">20</text>
<text x="112.6" y="51.2">22</text>
<text x="112.6" y="53">24</text>
<text x="169.4" y="49.4">19</text>
<text x="169.4" y="51.2">21</text>
<text x="169.4" y="53">23</text>
<text x="112.6" y="54.7">26</text>
<text x="112.6" y="56.5">28</text>
<text x="112.6" y="58.3">30</text>
<text x="169.4" y="54.7">25</text>
<text x="169.4" y="56.5">27</text>
<text x="169.4" y="58.3">29</text>
<text x="112.6" y="60.1">32</text>
<text x="112.6" y="61.8">34</text>
<text x="112.6" y="63.6">36</text>
<text x="112.6" y="65.4">38</text>
<text x="169.4" y="60.1">31</text>
<text x="169.4" y="61.8">33</text>
<text x="169.4" y="63.6">35</text>
<text x="169.4" y="65.4">37</text>
<text x="112.6" y="67.2">40</text>
<text x="112.6" y="69">42</text>
<text x="112.6" y="70.7">44</text>
<text x="169.4" y="67.2">39</text>
<text x="169.4" y="69">41</text>
<text x="169.4" y="70.7">43</text>
<text x="112.6" y="72.5">46</text>
<text x="112.6" y="74.3">48</text>
<text x="112.6" y="76.1">50</text>
<text x="112.6" y="77.9">52</text>
<text x="169.4" y="72.5">45</text>
<text x="169.4" y="74.3">47</text>
<text x="169.4" y="76.1">49</text>
<text x="169.4" y="77.9">51</text>
<text x="112.6" y="79.6">54</text>
<text x="112.6" y="81.4">56</text>
<text x="112.6" y="83.2">58</text>
<text x="169.4" y="79.6">53</text>
<text x="169.4" y="81.4">55</text>
<text x="169.4" y="83.2">57</text>
<text x="112.6" y="85">60</text>
<text x="112.6" y="86.7">62</text>
<text x="112.6" y="88.5">64</text>
<text x="169.4" y="85">59</text>
<text x="169.4" y="86.7">61</text>
<text x="169.4" y="88.5">63</text>
<text x="112.6" y="90.3">66</text>
<text x="112.6" y="92.1">68</text>
<text x="112.6" y="93.9">70</text>
<text x="112.6" y="95.6">72</text>
<text x="169.4" y="90.3">65</text>
<text x="169.4" y="92.1">67</text>
<text x="169.4" y="93.9">69</text>
<text x="169.4" y="95.6">71</text>
<text x="231" y="94.4">VDDA_1V2_S0</text>
<text x="112.6" y="97.4">74</text>
<text x="112.6" y="99.2">76</text>
<text x="112.6" y="101">78</text>
<text x="169.4" y="97.4">73</text>
<text x="169.4" y="99.2">75</text>
<text x="169.4" y="101">77</text>
<text x="231" y="98">VCC_1V8_S3</text>
<text x="112.6" y="102.7">80</text>
<text x="112.6" y="104.5">82</text>
<text x="112.6" y="106.3">84</text>
<text x="169.4" y="102.7">79</text>
<text x="169.4" y="104.5">81</text>
<text x="169.4" y="106.3">83</text>
<text x="112.6" y="108.1">86</text>
<text x="112.6" y="109.9">88</text>
<text x="112.6" y="111.6">90</text>
<text x="112.6" y="113.4">92</text>
<text x="169.4" y="108.1">85</text>
<text x="169.4" y="109.9">87</text>
<text x="169.4" y="111.6">89</text>
<text x="169.4" y="113.4">91</text>
<text x="112.6" y="115.2">94</text>
<text x="112.6" y="117">96</text>
<text x="112.6" y="118.7">98</text>
<text x="169.4" y="115.2">93</text>
<text x="169.4" y="117">95</text>
<text x="169.4" y="118.7">97</text>
<text x="111.7" y="120.5">100</text>
<text x="169.4" y="120.5">99</text>
<text x="152.9" y="128.4">BTB_SMD100_0D4_STA_FX</text>
<text x="247.3" y="155.1">VCC_3V3_S0</text>
<text x="229.4" y="199.7">Size</text>
<text x="230.2" y="202.9">A3</text>
<text x="235.9" y="203.2">Page Name:</text>
<text x="240.6" y="199.3">Title:</text>
<text x="287.9" y="199.7">REV</text>
<text x="288" y="202.9">V1.10</text>
<text x="229.2" y="205.7">Date:</text>
<text x="235.2" y="205.5">Wednesday, August 06, 2025</text>
<text x="263.7" y="205.7">Sheet</text>
<text x="272.6" y="205.7">10</text>
<text x="277.9" y="205.7">of</text>
<text x="283" y="205.7">19</text>
</g>
<g font-size="1.6" fill="#004080">
<text x="116.5" y="34.4">GND12</text>
<text x="163.7" y="34.4">GND1</text>
<text x="116.5" y="36.2">MIPI_DSI_TX0_D2N/LVDS_TX0_D2N</text>
<text x="116.5" y="38">MIPI_DSI_TX0_D2P/LVDS_TX0_D2P</text>
<text x="116.5" y="39.8">GND13</text>
<text x="116.5" y="41.5">MIPI_DSI_TX0_D3N/LVDS_TX0_D3N</text>
<text x="156.6" y="36.2">LCD1_PWREN_H</text>
<text x="159.3" y="41.5">USB_PWR_H</text>
<text x="160.2" y="38">TP_RST_L</text>
<text x="160.2" y="39.8">TP_INT_L</text>
<text x="116.5" y="43.3">MIPI_DSI_TX0_D3P/LVDS_TX0_D3P</text>
<text x="116.5" y="45.1">GND14</text>
<text x="116.5" y="46.9">EDP_TX_D0P</text>
<text x="159.3" y="43.3">CAM_PWR_2</text>
<text x="159.3" y="45.1">5V_PWR_EN</text>
<text x="164.6" y="46.9">NC1</text>
<text x="116.5" y="50.4">GND15</text>
<text x="116.5" y="52.2">EDP_TX_D1P</text>
<text x="116.5" y="54">EDP_TX_D1N</text>
<text x="116.5" y="48.6">EDP_TX_D0N</text>
<text x="155.7" y="48.6">MIPI_LCD_EN_1</text>
<text x="155.7" y="50.4">MIPI_LCD_EN_2</text>
<text x="158.4" y="54">TP_PWR_DET</text>
<text x="163.7" y="52.2">GND2</text>
<text x="116.5" y="55.8">GND16</text>
<text x="116.5" y="57.5">EDP_TX_D2P</text>
<text x="116.5" y="59.3">EDP_TX_D2N</text>
<text x="146" y="55.8">SARADC_VIN0_KEY/RECOVERY</text>
<text x="150.4" y="59.3">SARADC_VIN2_HP_HOOK</text>
<text x="152.2" y="57.5">SARADC_VIN1_HW_ID</text>
<text x="116.5" y="61.1">GND17</text>
<text x="116.5" y="62.9">EDP_TX_D3P</text>
<text x="116.5" y="64.6">EDP_TX_D3N</text>
<text x="154.9" y="62.9">USB2.0_HUB_PWR</text>
<text x="155.7" y="64.6">MIPI_LCD_BL_1</text>
<text x="163.7" y="61.1">GND3</text>
<text x="116.5" y="66.4">GND18</text>
<text x="116.5" y="68.2">EDP_TX_AUXP</text>
<text x="116.5" y="70">EDP_TX_AUXN</text>
<text x="116.5" y="71.8">GND19</text>
<text x="156.6" y="66.4">PCIE20_WAKEN</text>
<text x="157.5" y="68.2">CAM_RESET_1</text>
<text x="157.5" y="71.8">I2C3_SCL_TP</text>
<text x="163.7" y="70">GND4</text>
<text x="116.5" y="73.5">USB3_HOST1_DP</text>
<text x="116.5" y="75.3">USB3_HOST1_DM</text>
<text x="116.5" y="77.1">GND20</text>
<text x="157.5" y="73.5">I2C3_SDA_TP</text>
<text x="161.1" y="77.1">HPL_OUT</text>
<text x="163.7" y="75.3">GND5</text>
<text x="116.5" y="78.9">USB3_HOST1_SSTXP</text>
<text x="116.5" y="80.6">USB3_HOST1_SSTXN</text>
<text x="116.5" y="82.4">GND21</text>
<text x="161.1" y="80.6">HPR_OUT</text>
<text x="162" y="78.9">HP_SNS</text>
<text x="163.7" y="82.4">GND6</text>
<text x="116.5" y="84.2">USB3_HOST1_SSRXP</text>
<text x="116.5" y="86">USB3_HOST1_SSRXN</text>
<text x="116.5" y="87.8">GND22</text>
<text x="116.5" y="89.5">USB2_HOST2_DP</text>
<text x="160.2" y="84.2">SPKN_OUT</text>
<text x="160.2" y="86">SPKP_OUT</text>
<text x="161.1" y="89.5">MIC1_IN</text>
<text x="163.7" y="87.8">GND7</text>
<text x="116.5" y="91.3">USB2_HOST2_DM</text>
<text x="116.5" y="93.1">GND23</text>
<text x="116.5" y="94.9">USB2_HOST3_DP</text>
<text x="152.2" y="94.9">HP_DET_L_GPIO4_C4</text>
<text x="161.1" y="91.3">MIC2_IN</text>
<text x="163.7" y="93.1">GND8</text>
<text x="116.5" y="96.6">USB2_HOST3_DM</text>
<text x="116.5" y="98.4">GND24</text>
<text x="116.5" y="100.2">LCD0_BL_EN</text>
<text x="116.5" y="102">MIPI_BL_EN_2</text>
<text x="155.7" y="102">BAT_3V7_LOSE1</text>
<text x="158.4" y="98.4">3V3_PWR_EN</text>
<text x="162.9" y="100.2">GND10</text>
<text x="163.7" y="96.6">GND9</text>
<text x="116.5" y="103.8">MIPI_RESET_2</text>
<text x="116.5" y="105.5">TP_DET_1</text>
<text x="116.5" y="107.3">MIPI_RESET_1</text>
<text x="155.7" y="103.8">BAT_3V7_LOSE2</text>
<text x="155.7" y="105.5">BAT_3V7_LOSE3</text>
<text x="155.7" y="107.3">BAT_3V7_PLUS1</text>
<text x="116.5" y="109.1">MIPI_BL_EN_1</text>
<text x="116.5" y="110.9">TP_INT_1</text>
<text x="116.5" y="112.7">TP_RST_1</text>
<text x="155.7" y="109.1">BAT_3V7_PLUS2</text>
<text x="155.7" y="110.9">BAT_3V7_PLUS3</text>
<text x="165.5" y="112.7">TS</text>
<text x="116.5" y="114.4">NC2</text>
<text x="116.5" y="116.2">MIPI_LCD_BL_2</text>
<text x="116.5" y="118">LCD0_BL_PWM5</text>
<text x="116.5" y="119.8">USB_OTG0_VBUSDET</text>
<text x="158.4" y="116.2">USB_5V_IN1</text>
<text x="158.4" y="118">USB_5V_IN2</text>
<text x="158.4" y="119.8">USB_5V_IN3</text>
<text x="162" y="114.4">VCC_SD</text>
<text x="116.5" y="121.5">GND25</text>
<text x="162.9" y="121.5">GND11</text>
</g>
<g font-size="1.3">
<text x="30.8" y="1.3">5</text>
<text x="88.8" y="1.3">4</text>
<text x="146.9" y="1.3">3</text>
<text x="205" y="1.3">2</text>
<text x="263.1" y="1.3">1</text>
<text x=".5" y="28.4">D</text>
<text x="292.6" y="28.4">D</text>
<text x=".5" y="79.5">C</text>
<text x="292.6" y="79.5">C</text>
<text x=".5" y="130.6">B</text>
<text x="292.6" y="130.6">B</text>
<text x=".5" y="181.7">A</text>
<text x="292.6" y="181.7">A</text>
<text x="30.8" y="207.4">5</text>
<text x="88.8" y="207.4">4</text>
<text x="146.9" y="207.4">3</text>
<text x="205" y="207.4">2</text>
<text x="263.1" y="207.4">1</text>
</g>
</svg>
